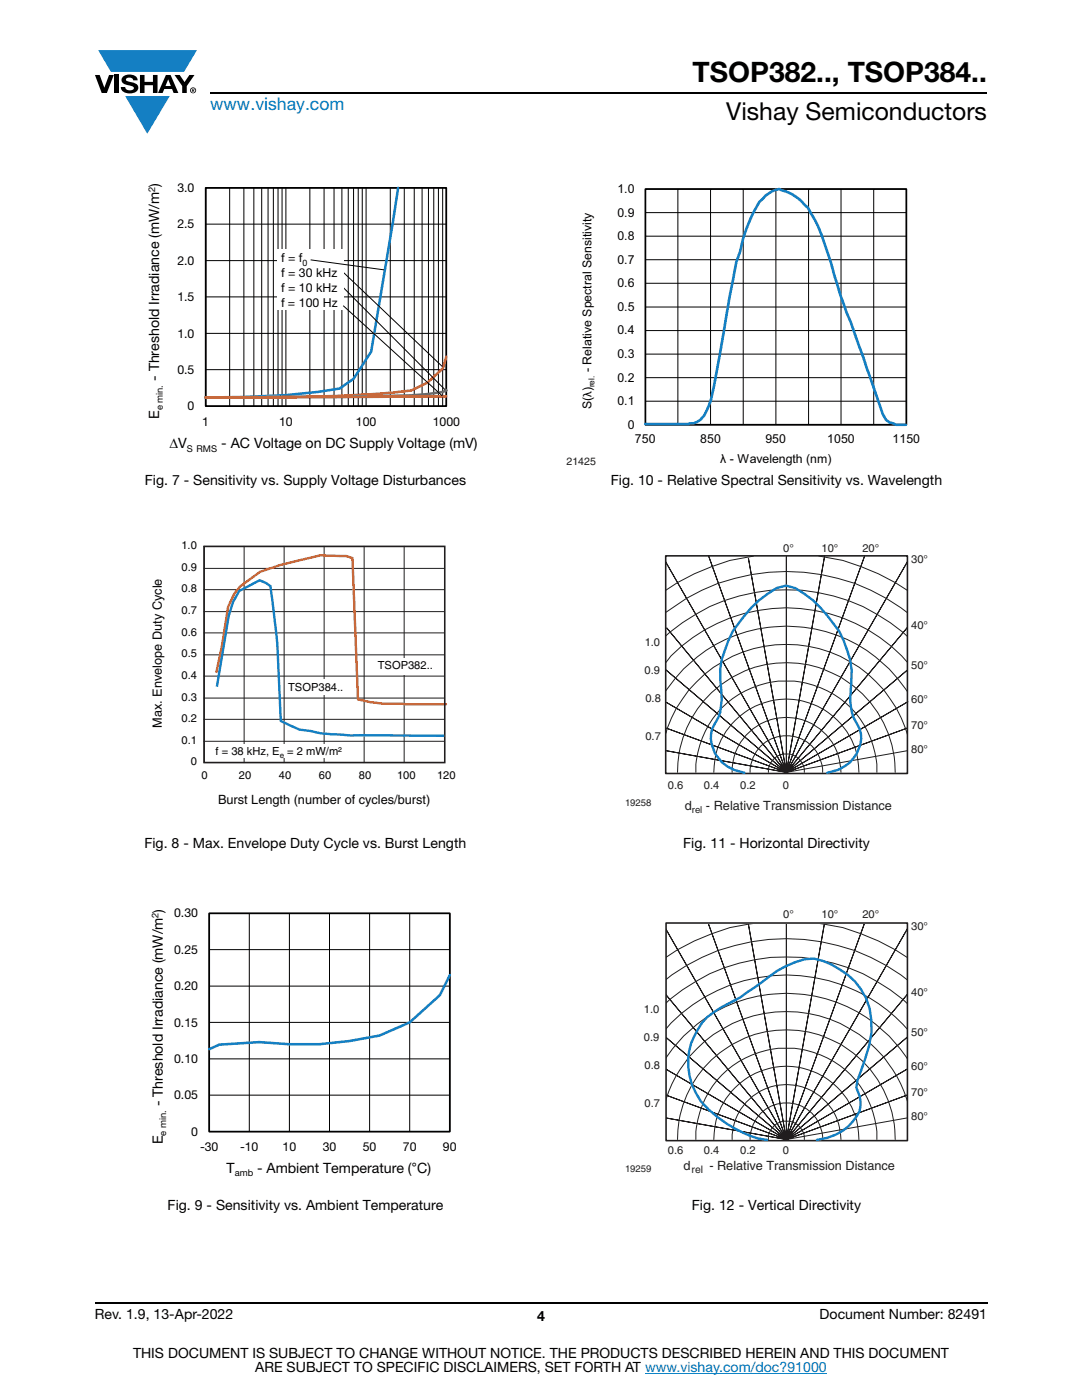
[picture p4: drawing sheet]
<svg xmlns="http://www.w3.org/2000/svg" width="216mm" height="279mm" viewBox="0 0 216 279" stroke-linecap="round" stroke-linejoin="round" font-family="sans-serif">
<g fill="#147fc3">
<path d="M19.6 10h19.7l-2.6 4.3h-1.1h-13.5z"/>
<path d="M25 19.2h8.9l-4.5 7.5z"/>
</g>
<g fill="#000">
<path d="M18.9 15h1l.9 2.5 1-2.5h.9l-1.4 3.6h-1zM22.9 15h.9v3.6h-.9zM24.6 15.3a2.1 2.1 0 0 1 2.8 .3l.1 .4h-.9a.79 .79 0 0 0-.7-.5 .79 .79 0 0 0-.8 .4l.3 .3 1 .2a1.08 1.08 0 0 1 1.2 1 1.08 1.08 0 0 1-1.1 1.2 1.73 1.73 0 0 1-2.4-1.2h.9a.96 .96 0 0 0 .8 .6 .96 .96 0 0 0 .9-.4 1.31 1.31 0 0 0-1.2-.6 1.03 1.03 0 0 1-1.1-.6 1.03 1.03 0 0 1 .2-1.1zM27.9 15h.9v1.3h1.7v-1.3h.9v3.6h-.9v-1.6h-1.7v1.6h-.9zM34.8 15h1.1l.9 1.4 1-1.4h1l-1.5 2.2v1.4h-.9v-1.4z"/>
<path d="M33.6 15.9l.5 1.3h-1.1zM33.1 15l-1.6 3.6h1l.3-.8h1.5l.3 .8h1l-1.6-3.6z"/>
<path d="M38.4 17.8h.2v.2h-.2zM38.3 17.7v.7h.1v-.3l.4 .3-.2-.3 .2-.2-.1-.2z"/>
<path d="M38.1 18a.46 .46 0 0 1 .9 0 .46 .46 0 0 1-.9 0zM37.9 18a.6 .6 0 0 0 1.2 0 .6 .6 0 0 0-1.2 0z"/>
</g>
<path d="M42 18.6h155M18.9 260h178.1" fill="none" stroke="#000" stroke-width=".36"/>
<path d="M128.7 274h36.3" fill="none" stroke="#007ec4" stroke-width=".2"/>
<g fill="none" stroke="#000" stroke-width=".2">
<path d="M41 37.5h48.1v43.6h-48.1zM45.8 37.5v43.6M48.7 37.5v43.6M50.7 37.5v43.6M52.2 37.5v43.6M53.5 37.5v43.6M54.5 37.5v43.6M55.5 37.5v43.6M56.3 37.5v43.6M57 37.5v43.6M61.8 37.5v43.6M64.7 37.5v43.6"/>
<path d="M66.7 37.5v43.6M68.2 37.5v43.6M69.5 37.5v43.6M70.5 37.5v43.6M71.5 37.5v43.6M72.3 37.5v43.6M73 37.5v43.6M77.9 37.5v43.6M80.7 37.5v43.6M82.7 37.5v43.6M84.2 37.5v43.6M85.5 37.5v43.6"/>
<path d="M86.6 37.5v43.6M87.5 37.5v43.6M88.3 37.5v43.6M41 59.3h48.1M41 52h48.1M41 44.7h48.1M68.5 57.4l20.3 20.4M68.6 54.4l19.7 18.8M41 73.8h48.1M41 66.5h48.1"/>
</g>
<path d="M41 37.5h48.1v43.6h-48.1z" fill="none" stroke="#000" stroke-width=".34"/>
<path d="M79.4 37.5l-5.3 32.7-3.6 5.4-2.7 1.9a144.4 144.4 0 0 1-26.8 1.8" fill="none" stroke="#147fc3" stroke-width=".51"/>
<path d="M89.1 71.2l-.7 2.3-3.1 2.9-3.2 1.5a296.9 296.9 0 0 1-33.4 1.4h-7.7" fill="none" stroke="#f16b22" stroke-width=".51"/>
<path d="M89.1 77.9l-.7 .3a83.6 83.6 0 0 1-14.3 .9l-33.1 .2" fill="none" stroke="#48b74e" stroke-width=".51"/>
<path d="M89 79.1l-48 .2" fill="none" stroke="#ee1f23" stroke-width=".51"/>
<path d="M55.3 49.8h13.3v11.9h-13.3z" fill="#fff"/>
<path d="M62 51.9l14.6 2M68.5 61l19.8 18" fill="none" stroke="#000" stroke-width=".2"/>
<g fill="none" stroke="#201d1e" stroke-width=".2">
<path d="M40.7 117.7h47.9M40.7 113.4h47.9M48.7 109.1v43.1M56.7 109.1v43.1M64.7 109.1v43.1M72.7 109.1v43.1M80.6 109.1v43.1M40.7 139.3h47.9M40.7 134.9h47.9M40.7 130.7h47.9M40.7 126.3h47.9M40.7 122.1h47.9"/>
<path d="M40.7 147.9h47.9M40.7 143.6h47.9"/>
</g>
<path d="M88.6 109.1h-47.9v43.1h47.9" fill="none" stroke="#040504" stroke-width=".2"/>
<path d="M43.2 134.1l1.1-5.2 1.2-7.8 1.2-2.6 1.3-1.5 3.9-2.9 4.1-1.4 7.9-1.9 5.2 .2 1.2 .4 1.1 28.2 2.5 .5 2.3 .3h2.5a88 88 0 0 0 10.3 .1" fill="none" stroke="#f16b22" stroke-width=".48"/>
<path d="M40.7 109.1h48v43.1h-48z" fill="none" stroke="#201d1e" stroke-width=".32"/>
<path d="M43.3 136.8l2.3-13.9 .9-2.8 1.2-2.1 4.1-2.2 1.2 .5 .9 .7 1.4 11.5 .7 15.4 3.8 1.7 2.2 .3 1.9 .4 6.2 .5 18.3 .1" fill="none" stroke="#147fc3" stroke-width=".48"/>
<g fill="#fff">
<path d="M42.4 148.6h27.9v2.6h-27.9z"/>
<path d="M73.9 131.3h14.1v3.2h-14.1z"/>
<path d="M57 135.5h13.4v3h-13.4z"/>
</g>
<g fill="none" stroke="#000" stroke-width=".2">
<path d="M135.3 37.7v47.1M141.8 37.7v47.1M148.3 37.7v47.1M154.8 37.7v47.1M161.3 37.7v47.1M167.8 37.7v47.1M174.3 37.7v47.1M180.9 37.7v47.1M180.9 37.7h-52.1v47.1h52.1M128.8 56.5h52.1M128.8 51.8h52.1M128.8 47.1h52.1"/>
<path d="M128.8 42.4h52.1M128.8 75.4h52.1M128.8 70.7h52.1M128.8 66h52.1M128.8 61.3h52.1M128.8 80.1h52.1M41.7 196.8h48.1M41.7 189.5h48.1M41.7 182.3h48.1v43.5h-48.1zM49.7 182.3v43.5M57.7 182.3v43.5M65.7 182.3v43.5"/>
<path d="M73.7 182.3v43.5M81.8 182.3v43.5M41.7 218.6h48.1M41.7 211.3h48.1M41.7 204h48.1"/>
</g>
<path d="M128.8 37.7h52.1v47.1h-52.1zM41.7 182.3h48.1v43.5h-48.1z" fill="none" stroke="#000" stroke-width=".34"/>
<path d="M89.8 194.6l-2 4-6.1 5.4-6 2.7a67.6 67.6 0 0 1-24 1.3l-8 .5-2 .9" fill="none" stroke="#147fc3" stroke-width=".51"/>
<path d="M128.8 84.6h8.4l.6-.1a3.1 3.1 0 0 0 2.7-1.6l1.3-2.9 .6-2.8 4.5-24.8 .8-2.2a30.8 30.8 0 0 1 3.8-9.9 8.5 8.5 0 0 1 2.6-2.1l1.4-.5 1.2 .5a9.7 9.7 0 0 1 5.1 4.4 41.8 41.8 0 0 1 4 9.8l1.9 6.6 4.6 12.4 3.8 11.2 .7 1.2 .7 .5 1.3 .5h1.9" fill="none" stroke="#147fc3" stroke-width=".53"/>
<g fill="none" stroke="#201d1e" stroke-width=".2">
<path d="M150.3 111a41.2 41.2 0 0 0-17.5 6.8M163.4 111a42.2 42.2 0 0 1 17.7 6.9M132.8 137.9a28.9 28.9 0 0 1 48.3 .2M132.9 126.9a35.9 35.9 0 0 1 48.2 .1M132.9 132.2a27.1 27.1 0 0 1 10.2-7.8 32.3 32.3 0 0 1 38 7.8M132.9 122.2a39.6 39.6 0 0 1 48.2 .1M132.9 146.3a25.2 25.2 0 0 1 24.2-17.7 25.2 25.2 0 0 1 24 18.1M135.2 154.1a21.7 21.7 0 0 1 21.7-21.8 21.7 21.7 0 0 1 21.7 21.8M138.8 154.1a18.1 18.1 0 0 1 18.1-18.2 18.1 18.1 0 0 1 18.1 18.2M142.4 154.1a14.5 14.5 0 0 1 14.5-14.6 14.5 14.5 0 0 1 14.5 14.6M146.1 154.1a10.9 10.9 0 0 1 10.8-10.9 10.9 10.9 0 0 1 10.9 10.9M149.7 154.1a7.2 7.2 0 0 1 7.2-7.3 7.2 7.2 0 0 1 7.2 7.3"/>
<path d="M153.3 154.1a3.6 3.6 0 0 1 3-3.6 3.7 3.7 0 0 1 2.4 .4 3.5 3.5 0 0 1 1.8 3.2M181.1 149.8l-24.2 4.3 24.2-8.8-24.2 8.8 24.3-14-24.3 14 24.1-20.3-24.1 20.3 24.2-28.9-24.2 28.9 24.2-42.1-24.2 42.1 15.6-43.2-15.6 43.2 7.7-43.2-7.7 43.2v-43v43l-7.6-42.8 7.6 42.8-15.5-43.2 15.5 43.2-24.1-42 24.1 42-23.9-28.9 23.9 28.9-24-20.4 24 20.4-24-14 24 14-24-8.8 24 8.8-24-4.3 24 4.3M133 195.4a39.5 39.5 0 0 1 48 .1M149.7 184.4a32.4 32.4 0 0 0-11.2 3.4l-3.3 1.7-2.2 1.5M164.1 184.4l4.1 .7a44.3 44.3 0 0 1 12.8 5.9M133 219.1a25.2 25.2 0 0 1 24.1-17.2 25.2 25.2 0 0 1 23.9 17.6M133 211a28.8 28.8 0 0 1 48 .2M133 205.2a32.3 32.3 0 0 1 48 .1M133 200.1a36 36 0 0 1 48 .1M135.2 227.4a21.7 21.7 0 0 1 21.7-21.9 21.7 21.7 0 0 1 21.7 21.9M138.8 227.4a18.1 18.1 0 0 1 18.1-18.3 18.1 18.1 0 0 1 18.1 18.3M142.4 227.4a14.5 14.5 0 0 1 14.5-14.6 14.5 14.5 0 0 1 14.5 14.6"/>
<path d="M146.1 227.4a10.9 10.9 0 0 1 10.8-11 10.9 10.9 0 0 1 10.9 11M149.7 227.4a7.2 7.2 0 0 1 7.2-7.3 7.2 7.2 0 0 1 7.2 7.3M153.3 227.4a3.6 3.6 0 0 1 3-3.6 3.7 3.7 0 0 1 2.4 .4 3.5 3.5 0 0 1 1.8 3.2M181 223.1l-24.1 4.3 24.1-8.8-24.1 8.8 24.1-14-24.1 14 24.1-20.4-24.1 20.4 24.1-28.9-24.1 28.9 24.1-41.9-24.1 41.9 15.6-43-15.6 43 7.6-43-7.6 43v-43v43l-7.6-43 7.6 43-15.5-43 15.5 43-23.9-41.7 23.9 41.7-23.9-28.7 23.9 28.7-23.9-20.3 23.9 20.3-23.9-13.9 23.9 13.9-23.9-8.8 23.9 8.8-23.9-4.3 23.9 4.3"/>
</g>
<path d="M132.8 110.9h48.3v43.5h-48.3zM132.9 184.2h48.2v43.4h-48.2z" fill="none" stroke="#201d1e" stroke-width=".32"/>
<path d="M148.6 154.2a7.4 7.4 0 0 1-6.7-7.7 10.2 10.2 0 0 1 1.5-3.4 15 15 0 0 0 .3-7.2v-2.2l.3-2 .6-1.9a16.1 16.1 0 0 1 4-6.9 21 21 0 0 1 6.3-5.5l1.9-.5 1.9 .5a21.2 21.2 0 0 1 7.6 7.1l1.2 1.5a24 24 0 0 1 2.4 7.7l-.2 4.3a9.4 9.4 0 0 0 1.5 6.7 6.2 6.2 0 0 1-1.6 7.5l-2.5 1.5-2 .5M153.1 227.5a21.8 21.8 0 0 1-11.7-6 12.7 12.7 0 0 1 3.6-21l2.7-1.5 4.2-2.9a20.8 20.8 0 0 1 8.6-4.7l1.9-.1a14.4 14.4 0 0 1 11.1 9.9 16.3 16.3 0 0 1-.9 10.2l-1.5 4.3-.2 1.4a6.4 6.4 0 0 1 .6 4.7 10.2 10.2 0 0 1-8.5 5.7" fill="none" stroke="#147fc3" stroke-width=".48"/>
<text font-size="5.6" x="138.2" y="16.4">TSOP382.., TSOP384..</text>
<text font-size="4.9" x="144.9" y="24">Vishay Semiconductors</text>
<text font-size="3.5" fill="#007ec4" x="42" y="21.9">www.vishay.com</text>
<g font-size="2.8">
<text x="31.8" y="76" transform="rotate(-90 31.8 76)">- Threshold Irradiance (mW/m )</text>
<text x="31.8" y="83.6" transform="rotate(-90 31.8 83.6)">E</text>
<text x="33.8" y="89.4">ΔV</text>
<text x="44.1" y="89.4">- AC Voltage on DC Supply Voltage (mV)</text>
<text x="28.9" y="96.8">Fig. 7 - Sensitivity vs. Supply Voltage Disturbances</text>
<text x="121.9" y="96.8">Fig. 10 - Relative Spectral Sensitivity vs. Wavelength</text>
<text x="28.8" y="169.2">Fig. 8 - Max. Envelope Duty Cycle vs. Burst Length</text>
<text x="136.3" y="169.2">Fig. 11 - Horizontal Directivity</text>
<text x="32.5" y="220.8" transform="rotate(-90 32.5 220.8)">- Threshold Irradiance (mW/m )</text>
<text x="32.5" y="228.4" transform="rotate(-90 32.5 228.4)">E</text>
<text x="45.2" y="234.1">T</text>
<text x="51.3" y="234.1">- Ambient Temperature (°C)</text>
<text x="33.4" y="241.5">Fig. 9 - Sensitivity vs. Ambient Temperature</text>
<text x="138" y="241.5">Fig. 12 - Vertical Directivity</text>
<text x="18.9" y="263.3">Rev. 1.9, 13-Apr-2022</text>
<text x="107.2" y="263.6">4</text>
<text x="163.6" y="263.3">Document Number: 82491</text>
<text x="26.5" y="271">THIS DOCUMENT IS SUBJECT TO CHANGE WITHOUT NOTICE. THE PRODUCTS DESCRIBED HEREIN AND THIS DOCUMENT</text>
<text x="50.9" y="273.8">ARE SUBJECT TO SPECIFIC DISCLAIMERS, SET FORTH AT www.vishay.com/doc?91000</text>
</g>
<g font-size="2.5">
<text x="35.4" y="38.3">3.0</text>
<text x="123.2" y="38.5">1.0</text>
<text x="35.4" y="45.6">2.5</text>
<text x="123.2" y="47.9">0.8</text>
<text x="123.2" y="43.2">0.9</text>
<text x="35.4" y="52.8">2.0</text>
<text x="56.1" y="52.4">f = f</text>
<text x="123.2" y="52.6">0.7</text>
<text x="56.1" y="55.3">f = 30 kHz</text>
<text x="56.1" y="58.3">f = 10 kHz</text>
<text x="123.2" y="57.3">0.6</text>
<text x="35.4" y="60.1">1.5</text>
<text x="56.1" y="61.2">f = 100 Hz</text>
<text x="123.2" y="62">0.5</text>
<text x="35.4" y="67.4">1.0</text>
<text x="123.2" y="71.4">0.3</text>
<text x="123.2" y="66.7">0.4</text>
<text x="35.4" y="74.6">0.5</text>
<text x="118" y="74.3" transform="rotate(-90 118 74.3)">- Relative Spectral Sensitivity</text>
<text x="123.2" y="76.2">0.2</text>
<text x="37.4" y="81.9">0</text>
<text x="118" y="81.7" transform="rotate(-90 118 81.7)">S(λ)</text>
<text x="123.2" y="80.9">0.1</text>
<text x="40.4" y="85">1</text>
<text x="55.7" y="85">10</text>
<text x="71" y="85">100</text>
<text x="86.4" y="85">1000</text>
<text x="125.3" y="85.6">0</text>
<text x="126.7" y="88.5">750</text>
<text x="139.7" y="88.5">850</text>
<text x="152.7" y="88.5">950</text>
<text x="165.1" y="88.5">1050</text>
<text x="178.1" y="88.5">1150</text>
<text x="143.7" y="92.4">λ - Wavelength (nm)</text>
<text x="34.7" y="183.1">0.30</text>
<text x="34.7" y="190.4">0.25</text>
<text x="34.7" y="197.6">0.20</text>
<text x="34.7" y="204.9">0.15</text>
<text x="34.7" y="212.1">0.10</text>
<text x="34.7" y="219.4">0.05</text>
<text x="38.1" y="226.7">0</text>
<text x="39.9" y="229.8">-30</text>
<text x="47.9" y="229.8">-10</text>
<text x="56.4" y="229.8">10</text>
<text x="64.4" y="229.8">30</text>
<text x="72.4" y="229.8">50</text>
<text x="80.4" y="229.8">70</text>
<text x="88.4" y="229.8">90</text>
</g>
<g font-size="2.5" fill="#040504">
<text x="32.3" y="145.3" transform="rotate(-90 32.3 145.3)">Max. Envelope Duty Cycle</text>
<text x="43.5" y="160.4">Burst Length (number of cycles/burst)</text>
</g>
<g font-size="2.5" fill="#201d1e">
<text x="136.6" y="161.6">d</text>
<text x="140.9" y="161.6">- Relative Transmission Distance</text>
<text x="136.4" y="233.6">d</text>
<text x="141.6" y="233.6">- Relative Transmission Distance</text>
</g>
<g font-size="2.2" fill="#040504">
<text x="36.2" y="109.6">1.0</text>
<text x="36.2" y="114">0.9</text>
<text x="36.2" y="118.2">0.8</text>
<text x="36.2" y="122.6">0.7</text>
<text x="36.2" y="131.2">0.5</text>
<text x="36.2" y="126.8">0.6</text>
<text x="36.2" y="135.5">0.4</text>
<text x="57.5" y="138">TSOP384..</text>
<text x="75.4" y="133.5">TSOP382..</text>
<text x="36.2" y="139.8">0.3</text>
<text x="36.2" y="148.5">0.1</text>
<text x="36.2" y="144.1">0.2</text>
<text x="38.1" y="152.7">0</text>
<text x="40.2" y="155.5">0</text>
<text x="43" y="150.7">f = 38 kHz, E</text>
<text x="47.7" y="155.5">20</text>
<text x="55.7" y="155.5">40</text>
<text x="57.3" y="150.7">= 2 mW/m²</text>
<text x="63.6" y="155.5">60</text>
<text x="71.6" y="155.5">80</text>
<text x="79.2" y="155.5">100</text>
<text x="87.2" y="155.5">120</text>
</g>
<g font-size="2.2" fill="#201d1e">
<text x="156.3" y="110.2">0°</text>
<text x="163.9" y="110.2">10°</text>
<text x="172.1" y="110.2">20°</text>
<text x="181.8" y="112.4">30°</text>
<text x="181.8" y="125.5">40°</text>
<text x="128.6" y="128.8">1.0</text>
<text x="128.6" y="134.5">0.9</text>
<text x="181.8" y="133.6">50°</text>
<text x="128.8" y="140">0.8</text>
<text x="181.8" y="140.3">60°</text>
<text x="128.8" y="147.7">0.7</text>
<text x="181.8" y="145.5">70°</text>
<text x="181.8" y="150.3">80°</text>
<text x="133.3" y="157.5">0.6</text>
<text x="140.5" y="157.5">0.4</text>
<text x="147.7" y="157.5">0.2</text>
<text x="156.2" y="157.5">0</text>
<text x="156.3" y="183.1">0°</text>
<text x="163.9" y="183.1">10°</text>
<text x="172.1" y="183.1">20°</text>
<text x="181.8" y="185.7">30°</text>
<text x="128.5" y="202.1">1.0</text>
<text x="181.8" y="198.8">40°</text>
<text x="128.5" y="207.8">0.9</text>
<text x="181.8" y="206.8">50°</text>
<text x="128.6" y="213.3">0.8</text>
<text x="181.8" y="213.5">60°</text>
<text x="128.6" y="221">0.7</text>
<text x="181.8" y="218.8">70°</text>
<text x="181.8" y="223.5">80°</text>
<text x="133.3" y="230.4">0.6</text>
<text x="140.5" y="230.4">0.4</text>
<text x="147.7" y="230.4">0.2</text>
<text x="156.2" y="230.4">0</text>
</g>
<g font-size="2.1" fill="#201d1e">
<text x="113" y="92.7">21425</text>
<text x="138" y="234">rel</text>
</g>
<g font-size="1.9">
<text x="30.9" y="38.4" transform="rotate(-90 30.9 38.4)">2</text>
<text x="32.5" y="81.9" transform="rotate(-90 32.5 81.9)">e min.</text>
<text x="37.3" y="90.1">S RMS</text>
<text x="31.6" y="183.1" transform="rotate(-90 31.6 183.1)">2</text>
<text x="33.2" y="226.7" transform="rotate(-90 33.2 226.7)">e min.</text>
<text x="46.8" y="234.7">amb</text>
</g>
<g font-size="1.9" fill="#201d1e">
<text x="124.7" y="160.9">19258</text>
<text x="138" y="162.2">rel</text>
<text x="124.7" y="233.8">19259</text>
</g>
<text font-size="1.8" x="60.4" y="53.1">0</text>
<text font-size="1.7" x="118.6" y="77.3" transform="rotate(-90 118.6 77.3)">rel.</text>
<text font-size="1.6" fill="#040504" x="55.8" y="151.3">e</text>
</svg>
